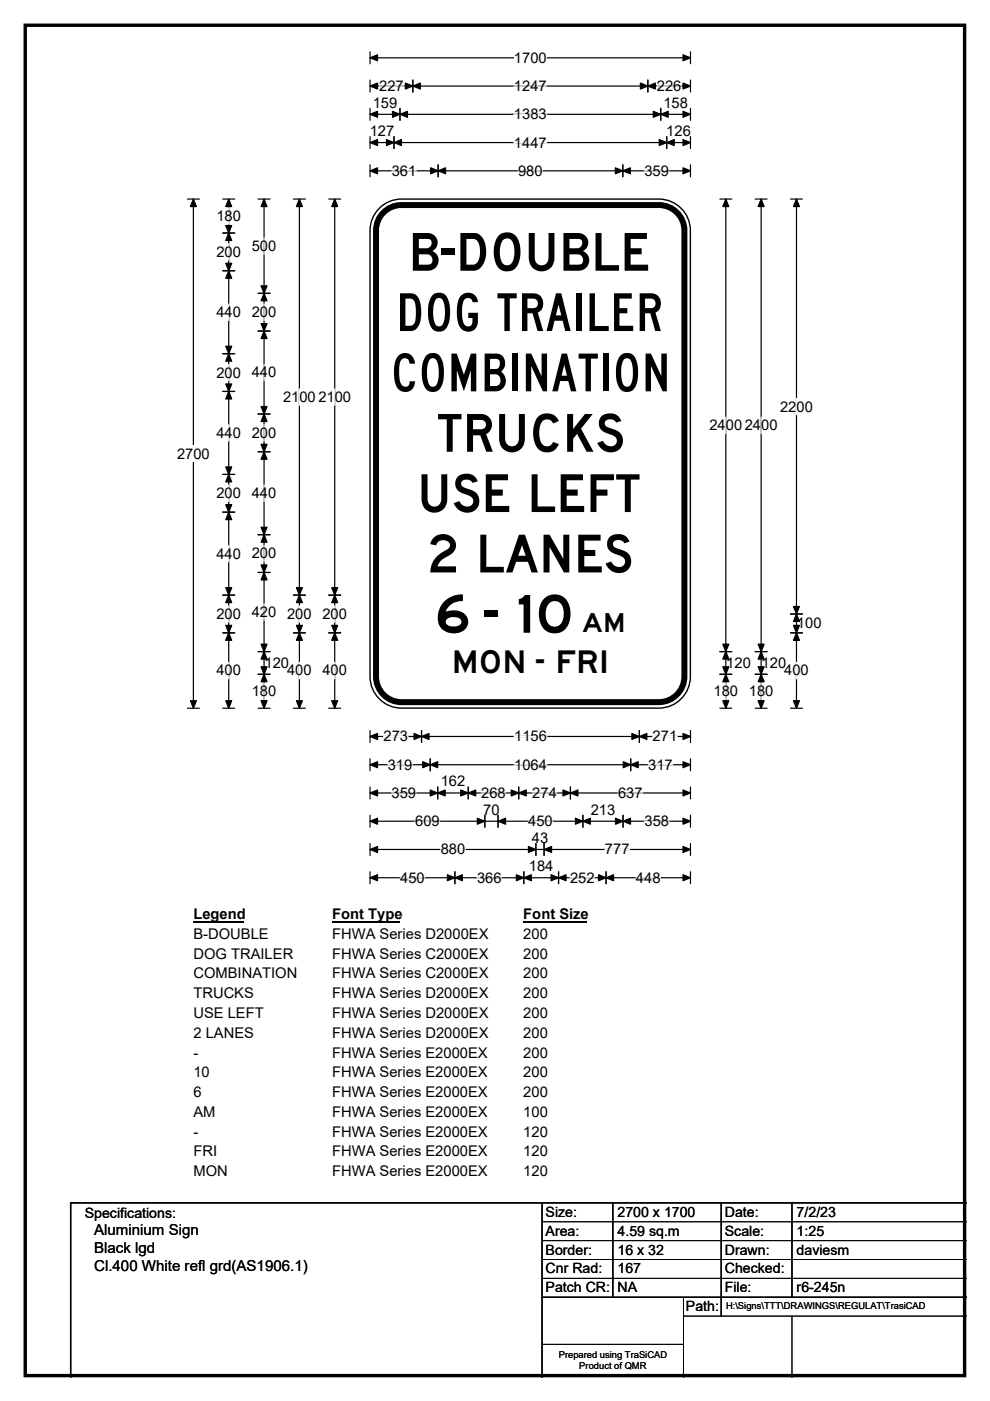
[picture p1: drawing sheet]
<svg xmlns="http://www.w3.org/2000/svg" width="210mm" height="297mm" viewBox="0 0 210 297" stroke-linecap="round" stroke-linejoin="round" font-family="sans-serif">
<path d="M5.4 5.4h199.2v286.3h-199.2z" fill="none" stroke="#000" stroke-width=".72"/>
<path d="M78.5 12.3h68M78.5 11v2.5M146.5 11v2.5" fill="none" stroke="#000" stroke-width=".25"/>
<path d="M78.5 12.3l1.6-.7v1.3zM144.9 11.6l1.6 .7-1.6 .6z" fill="#000" stroke="#000" stroke-width=".25"/>
<path d="M109 10.5h7v3.5h-7z" fill="#fff"/>
<g fill="none" stroke="#000" stroke-width=".25">
<path d="M78.5 18.2h68M78.5 17v2.5M87.6 17v2.5M137.4 17v2.5M146.5 17v2.5M78.5 23v2.5M78.5 29v2.5M78.5 34.9v2.6M78.5 24.2h68M78.5 30.2h68M78.5 36.2h68M83.6 29v2.5"/>
<path d="M84.8 23v2.5M92.9 34.9v2.6M132.1 34.9v2.6M140.1 23v2.5M141.4 29v2.5M146.5 29v2.5M146.5 34.9v2.6M146.5 23v2.5M39.8 42.2h2.5M41 42.2v108M39.8 150.2h2.5M78.5 154.9v2.5"/>
<path d="M78.5 156.1h68M89.4 154.9v2.5M135.6 154.9v2.5M146.5 154.9v2.5M78.5 160.9v2.5M78.5 166.9v2.5M78.5 172.8v2.6M78.5 178.8v2.6M78.5 162.1h68M78.5 168.1h68M78.5 174.1h68M91.2 160.9v2.5"/>
<path d="M92.8 166.9v2.5M99.3 166.9v2.5M102.8 172.8v2.6M105.6 172.8v2.6M110 166.9v2.5M113.7 178.8v2.6M115.4 178.8v2.6M121 166.9v2.5M123.6 172.8v2.6M132.1 172.8v2.6M133.8 160.9v2.5M146.5 166.9v2.5"/>
<path d="M146.5 172.8v2.6M146.5 178.8v2.6M146.5 160.9v2.5M78.5 184.8v2.6M78.5 180.1h68M78.5 186.1h68M96.5 184.8v2.6M111.1 184.8v2.6M118.5 184.8v2.6M128.5 184.8v2.6M146.5 184.8v2.6"/>
</g>
<g fill="#000" stroke="#000" stroke-width=".25">
<path d="M78.5 18.2l1.6-.6v1.3zM87.6 18.2l1.6-.6v1.3zM86 17.6l1.6 .6-1.6 .7zM135.8 17.6l1.6 .6-1.6 .7zM137.4 18.2l1.6-.6v1.3zM144.9 17.6l1.6 .6-1.6 .7zM78.5 24.2l1.6-.6v1.3zM78.5 30.2l1.6-.6v1.3zM78.5 36.2l1.6-.6v1.3zM83.6 30.2l1.6-.6v1.3zM82 29.6l1.6 .6-1.6 .7zM84.8 24.2l1.6-.6v1.3z"/>
<path d="M83.2 23.6l1.6 .6-1.6 .7zM92.9 36.2l1.6-.6v1.3zM91.3 35.6l1.6 .6-1.6 .7zM130.5 35.6l1.6 .6-1.6 .7zM132.1 36.2l1.6-.6v1.3zM138.6 23.6l1.5 .6-1.5 .7zM140.1 24.2l1.6-.6v1.3zM139.8 29.6l1.6 .6-1.6 .7zM141.4 30.2l1.6-.6v1.3zM144.9 23.6l1.6 .6-1.6 .7zM144.9 29.6l1.6 .6-1.6 .7zM144.9 35.6l1.6 .6-1.6 .7z"/>
<path d="M41 42.2l.7 1.6h-1.3zM40.4 148.6h1.3l-.7 1.6zM78.5 156.1l1.6-.6v1.3zM89.4 156.1l1.6-.6v1.3zM87.8 155.5l1.6 .6-1.6 .7zM134 155.5l1.6 .6-1.6 .7zM135.6 156.1l1.6-.6v1.3zM144.9 155.5l1.6 .6-1.6 .7zM78.5 162.1l1.6-.6v1.3zM78.5 168.1l1.6-.6v1.3zM78.5 174.1l1.6-.6v1.3zM91.2 162.1l1.6-.6v1.3z"/>
<path d="M89.7 161.5l1.5 .6-1.5 .7zM92.8 168.1l1.6-.6v1.3zM91.2 167.5l1.6 .6-1.6 .7zM97.7 167.5l1.6 .6-1.6 .7zM99.3 168.1l1.6-.6v1.3zM101.2 173.5l1.6 .6-1.6 .7zM105.6 174.1l1.6-.6v1.3zM108.4 167.5l1.6 .6-1.6 .7zM110 168.1l1.6-.6v1.3zM119.4 167.5l1.6 .6-1.6 .7zM121 168.1l1.6-.6v1.3zM122 173.5l1.6 .6-1.6 .7z"/>
<path d="M123.6 174.1l1.6-.6v1.3zM130.6 173.5l1.5 .6-1.5 .7zM132.1 174.1l1.6-.6v1.3zM132.2 161.5l1.6 .6-1.6 .7zM133.8 162.1l1.6-.6v1.3zM144.9 161.5l1.6 .6-1.6 .7zM144.9 167.5l1.6 .6-1.6 .7zM144.9 173.5l1.6 .6-1.6 .7zM78.5 180.1l1.6-.6v1.2zM78.5 186.1l1.6-.6v1.2zM96.5 186.1l1.6-.6v1.2zM94.9 185.5l1.6 .6-1.6 .6z"/>
<path d="M109.5 185.5l1.6 .6-1.6 .6zM111.1 186.1l1.6-.6v1.2zM112.1 179.5l1.6 .6-1.6 .6zM115.4 180.1l1.6-.6v1.2zM116.9 185.5l1.6 .6-1.6 .6zM118.5 186.1l1.6-.6v1.2zM127 185.5l1.5 .6-1.5 .6zM128.5 186.1l1.6-.6v1.2zM144.9 179.5l1.6 .6-1.6 .6zM144.9 185.5l1.6 .6-1.6 .6z"/>
</g>
<g fill="none" stroke="#fff" stroke-width=".25">
<path d="M80.4 18.2h5.2M109 18.2h7M139.3 18.2h5.2M83.1 36.2h5.2M109 24.2h7M109 30.2h7M109.9 36.2h5.2M136.7 36.2h5.2M81.3 156.1h5.3M109.1 156.1h6.9M138.4 156.1h5.2M82.3 162.1h5.2"/>
<path d="M83.1 168.1h5.2M88.1 174.1h5.2M102.1 168.1h5.2M109.1 162.1h6.9M112 174.1h5.2M112.9 168.1h5.2M131.1 168.1h5.2M136.7 174.1h5.2M137.5 162.1h5.2M84.9 186.1h5.2M93.5 180.1h5.2M101.2 186.1h5.2"/>
<path d="M120.9 186.1h5.2M128.3 180.1h5.2M134.9 186.1h5.2"/>
</g>
<path d="M37.5 94.4h7v3.5h-7z" fill="#fff"/>
<g fill="none" stroke="#000" stroke-width=".25">
<path d="M47.2 49.4h2.6M47.2 57.4h2.6M47.2 42.2h2.6M48.5 42.2v108M54.7 42.2h2.6M56 42.2v108M62.2 42.2h2.6M63.5 42.2v108M69.7 42.2h2.6M71 42.2v108M152.7 42.2h2.5M153.9 42.2v108"/>
<path d="M160.2 42.2h2.5M161.4 42.2v108M167.7 42.2h2.5M168.9 42.2v108M47.2 75h2.6M54.7 62.2h2.6M54.7 70.2h2.6M47.2 83h2.6M54.7 87.8h2.6M54.7 95.8h2.6M47.2 100.6h2.6M47.2 108.6h2.6"/>
<path d="M54.7 113.4h2.6M47.2 126.2h2.6M47.2 134.2h2.6M54.7 121.4h2.6M54.7 138.2h2.6M62.2 126.2h2.6M62.2 134.2h2.6M69.7 126.2h2.6M69.7 134.2h2.6M152.7 138.2h2.5M160.2 138.2h2.5M167.7 134.2h2.5"/>
<path d="M167.7 130.2h2.5M47.2 150.2h2.6M54.7 150.2h2.6M54.7 143h2.6M62.2 150.2h2.6M69.7 150.2h2.6M152.7 150.2h2.5M152.7 143h2.5M160.2 150.2h2.5M160.2 143h2.5M167.7 150.2h2.5"/>
</g>
<g fill="#000" stroke="#000" stroke-width=".25">
<path d="M48.5 49.4l.6 1.6h-1.2zM47.9 55.8h1.2l-.6 1.6zM48.5 42.2l.6 1.6h-1.2zM47.9 47.8h1.2l-.6 1.6zM48.5 57.4l.6 1.6h-1.2zM56 42.2l.6 1.6h-1.2zM63.5 42.2l.6 1.6h-1.2zM71 42.2l.6 1.6h-1.2zM153.9 42.2l.7 1.6h-1.3zM161.4 42.2l.7 1.6h-1.3zM168.9 42.2l.7 1.6h-1.3zM47.9 73.4h1.2l-.6 1.6z"/>
<path d="M48.5 75l.6 1.6h-1.2zM56 62.2l.6 1.6h-1.2zM55.4 68.6h1.2l-.6 1.6zM55.4 60.6h1.2l-.6 1.6zM56 70.2l.6 1.6h-1.2zM47.9 81.4h1.2l-.6 1.6zM48.5 83l.6 1.6h-1.2zM55.4 86.2h1.2l-.6 1.6zM56 87.8l.6 1.6h-1.2zM55.4 94.2h1.2l-.6 1.6zM56 95.8l.6 1.6h-1.2zM47.9 99h1.2l-.6 1.6z"/>
<path d="M48.5 100.6l.6 1.6h-1.2zM47.9 107h1.2l-.6 1.6zM48.5 108.6l.6 1.6h-1.2zM55.4 111.8h1.2l-.6 1.6zM56 113.4l.6 1.6h-1.2zM47.9 124.6h1.2l-.6 1.6zM48.5 126.2l.6 1.6h-1.2zM47.9 132.6h1.2l-.6 1.6zM48.5 134.2l.6 1.6h-1.2zM55.4 119.8h1.2l-.6 1.6zM56 121.4l.6 1.6h-1.2zM55.4 136.6h1.2l-.6 1.6z"/>
<path d="M56 138.2l.6 1.5h-1.2zM63.5 126.2l.6 1.6h-1.2zM62.9 132.6h1.2l-.6 1.6zM62.9 124.6h1.2l-.6 1.6zM63.5 134.2l.6 1.6h-1.2zM71 126.2l.6 1.6h-1.2zM70.4 132.6h1.2l-.6 1.6zM70.4 124.6h1.2l-.6 1.6zM71 134.2l.6 1.6h-1.2zM153.9 138.2l.7 1.5h-1.3zM153.3 136.6h1.3l-.7 1.6zM161.4 138.2l.7 1.5h-1.3z"/>
<path d="M160.8 136.6h1.3l-.7 1.6zM168.9 130.2l.7 1.6h-1.3zM168.3 132.6h1.3l-.7 1.6zM168.3 128.6h1.3l-.7 1.6zM168.9 134.2l.7 1.6h-1.3zM47.9 148.6h1.2l-.6 1.6zM55.4 141.4h1.2l-.6 1.6zM56 143l.6 1.5h-1.2zM55.4 148.6h1.2l-.6 1.6zM62.9 148.6h1.2l-.6 1.6zM70.4 148.6h1.2l-.6 1.6zM153.3 141.4h1.3l-.7 1.6z"/>
<path d="M153.9 143l.7 1.5h-1.3zM153.3 148.6h1.3l-.7 1.6zM160.8 141.4h1.3l-.7 1.6zM161.4 143l.7 1.5h-1.3zM160.8 148.6h1.3l-.7 1.6zM168.3 148.6h1.3l-.7 1.6z"/>
</g>
<g fill="none" stroke="#fff" stroke-width=".25">
<path d="M48.5 44.1v3.4M48.5 51.6v3.6M56 50.5v3.4M48.5 64.5v3.4M48.5 77.3v3.4M56 64.4v3.5M56 77.2v3.5M48.5 90v3.5M56 90v3.5M63.5 82.4v3.5M71 82.4v3.5M153.9 88.4v3.5"/>
<path d="M161.4 88.4v3.5M168.9 84.5v3.4M48.5 102.8v3.5M48.5 115.6v3.5M56 102.8v3.5M56 115.6v3.5M48.5 128.4v3.5M56 128v3.5M63.5 128.4v3.5M71 128.4v3.5M48.5 140.4v3.5M56 144.8v3.5"/>
<path d="M63.5 140.4v3.5M71 140.4v3.5M153.9 144.8v3.5M161.4 144.8v3.5M168.9 140.4v3.5"/>
</g>
<path d="M41 192.1h10.8v3.5h-10.8z" fill="#fff"/>
<path d="M41 195.4h10.8" fill="none" stroke="#000" stroke-width=".32"/>
<path d="M70.4 192.1h14.5v3.5h-14.5z" fill="#fff"/>
<path d="M70.4 195.4h14.5" fill="none" stroke="#000" stroke-width=".32"/>
<path d="M111 192.1h13.5v3.5h-13.5z" fill="#fff"/>
<path d="M111 195.4h13.5" fill="none" stroke="#000" stroke-width=".32"/>
<g fill="#fff">
<path d="M41 196.3h15.9v3.5h-15.9z"/>
<path d="M70.4 196.3h33.1v3.5h-33.1z"/>
<path d="M111 196.3h5.2v3.5h-5.2z"/>
<path d="M41 200.5h21.1v3.5h-21.1z"/>
<path d="M70.4 200.5h33.1v3.5h-33.1z"/>
<path d="M111 200.5h5.2v3.5h-5.2z"/>
<path d="M41 204.7h21.9v3.5h-21.9z"/>
<path d="M70.4 204.7h33.1v3.5h-33.1z"/>
<path d="M111 204.7h5.2v3.5h-5.2z"/>
<path d="M41 208.9h12.8v3.4h-12.8z"/>
<path d="M70.4 208.9h33.1v3.4h-33.1z"/>
<path d="M111 208.9h5.2v3.4h-5.2z"/>
<path d="M41 213h14.9v3.5h-14.9z"/>
<path d="M70.4 213h33.1v3.5h-33.1z"/>
<path d="M111 213h5.2v3.5h-5.2z"/>
<path d="M41 217.2h12.8v3.5h-12.8z"/>
<path d="M70.4 217.2h33.1v3.5h-33.1z"/>
<path d="M111 217.2h5.2v3.5h-5.2z"/>
<path d="M41 221.4h1.1v3.5h-1.1z"/>
<path d="M70.4 221.4h32.9v3.5h-32.9z"/>
<path d="M111 221.4h5.2v3.5h-5.2z"/>
<path d="M41 225.6h3.5v3.5h-3.5z"/>
<path d="M70.4 225.6h32.9v3.5h-32.9z"/>
<path d="M111 225.6h5.2v3.5h-5.2z"/>
<path d="M41 229.8h1.8v3.5h-1.8z"/>
<path d="M70.4 229.8h32.9v3.5h-32.9z"/>
<path d="M111 229.8h5.2v3.5h-5.2z"/>
<path d="M41 234h4.7v3.5h-4.7z"/>
<path d="M70.4 234h32.9v3.5h-32.9z"/>
<path d="M111 234h5.2v3.5h-5.2z"/>
<path d="M41 238.2h1.1v3.5h-1.1z"/>
<path d="M70.4 238.2h32.9v3.5h-32.9z"/>
<path d="M111 238.2h5.2v3.5h-5.2z"/>
<path d="M41 242.4h5v3.5h-5z"/>
<path d="M70.4 242.4h32.9v3.5h-32.9z"/>
<path d="M111 242.4h5.2v3.5h-5.2z"/>
<path d="M41 246.6h7.3v3.5h-7.3z"/>
<path d="M70.4 246.6h32.9v3.5h-32.9z"/>
<path d="M111 246.6h5.2v3.5h-5.2z"/>
</g>
<path d="M80.1 44.5a6.7 6.7 0 0 1 5.1-2.3h54.5a6.7 6.7 0 0 1 6.7 6.7v94.5a6.7 6.7 0 0 1-6.7 6.7h-54.5a6.7 6.7 0 0 1-6.7-6.7v-94.5a6.6 6.6 0 0 1 1.6-4.4z" fill-rule="evenodd" fill="#fff" stroke="#fff" stroke-width=".21"/>
<path d="M81.3 45.1a5.4 5.4 0 0 1 3.8-1.6h54.7a5.4 5.4 0 0 1 5.4 5.4v94.6a5.4 5.4 0 0 1-5.4 5.4h-54.7a5.4 5.4 0 0 1-5.3-5.4v-94.6a5.4 5.4 0 0 1 1.5-3.8z" fill="none" stroke="#000" stroke-width="1.3"/>
<path d="M80.1 44.5a6.7 6.7 0 0 1 5.1-2.3h54.5a6.7 6.7 0 0 1 6.7 6.7v94.5a6.7 6.7 0 0 1-6.7 6.7h-54.5a6.7 6.7 0 0 1-6.7-6.7v-94.5a6.6 6.6 0 0 1 1.6-4.4zM115 255v37M130 255v20M153 255v24M168 255v20M205 255h-190v37M115 275h90" fill="none" stroke="#000" stroke-width=".3"/>
<path d="M115 259h90M115 263h90M115 267h90M115 271h90M145 279h60M145 275v17M168 279v13M115 285h30" fill="none" stroke="#000" stroke-width=".21"/>
<g font-size="11.1">
<text x="86.6" y="57.4">B-DOUBLE</text>
<text x="84" y="70.2">DOG TRAILER</text>
<text x="82.8" y="83">COMBINATION</text>
<text x="92.7" y="95.8">TRUCKS</text>
<text x="88.5" y="108.6">USE LEFT</text>
<text x="90.5" y="121.4">2 LANES</text>
<text x="92.1" y="134.2">6 - 10</text>
</g>
<text font-size="6.7" x="95.8" y="142.8">MON - FRI</text>
<text font-size="5.6" x="123.5" y="134.1">AM</text>
<g font-size="3.2">
<text x="20" y="261.9">Aluminium Sign</text>
<text x="20" y="265.7">Black lgd</text>
<text x="20" y="269.6">Cl.400 White refl grd(AS1906.1)</text>
</g>
<g font-size="3.1">
<text x="109" y="13.3">1700</text>
<text x="79.1" y="22.8">159</text>
<text x="80.4" y="19.3">227</text>
<text x="109" y="19.3">1247</text>
<text x="139.3" y="19.3">226</text>
<text x="140.7" y="22.8">158</text>
<text x="78.4" y="28.8">127</text>
<text x="109" y="25.3">1383</text>
<text x="141.3" y="28.8">126</text>
<text x="109" y="31.3">1447</text>
<text x="83.1" y="37.3">361</text>
<text x="109.9" y="37.3">980</text>
<text x="136.7" y="37.3">359</text>
<text x="45.9" y="46.9">180</text>
<text x="53.4" y="53.3">500</text>
<text x="45.9" y="54.4">200</text>
<text x="45.9" y="67.2">440</text>
<text x="53.4" y="67.2">200</text>
<text x="45.9" y="80.1">200</text>
<text x="53.4" y="80">440</text>
<text x="60" y="85.2">2100</text>
<text x="67.5" y="85.2">2100</text>
<text x="165.5" y="87.2">2200</text>
<text x="45.9" y="92.8">440</text>
<text x="53.4" y="92.8">200</text>
<text x="150.5" y="91.2">2400</text>
<text x="158" y="91.2">2400</text>
<text x="37.5" y="97.2">2700</text>
<text x="45.9" y="105.6">200</text>
<text x="53.4" y="105.6">440</text>
<text x="45.9" y="118.4">440</text>
<text x="53.4" y="118.4">200</text>
<text x="45.9" y="131.2">200</text>
<text x="53.4" y="130.8">420</text>
<text x="60.9" y="131.2">200</text>
<text x="68.4" y="131.2">200</text>
<text x="169" y="133.2">100</text>
<text x="45.9" y="143.2">400</text>
<text x="56.1" y="141.6">120</text>
<text x="60.9" y="143.2">400</text>
<text x="68.4" y="143.2">400</text>
<text x="154.1" y="141.6">120</text>
<text x="161.5" y="141.6">120</text>
<text x="166.3" y="143.2">400</text>
<text x="53.4" y="147.6">180</text>
<text x="151.3" y="147.6">180</text>
<text x="158.8" y="147.6">180</text>
<text x="81.3" y="157.2">273</text>
<text x="109.1" y="157.2">1156</text>
<text x="138.4" y="157.2">271</text>
<text x="82.3" y="163.2">319</text>
<text x="93.5" y="166.7">162</text>
<text x="109.1" y="163.2">1064</text>
<text x="137.5" y="163.2">317</text>
<text x="83.1" y="169.2">359</text>
<text x="102.1" y="169.2">268</text>
<text x="102.5" y="172.7">70</text>
<text x="112.9" y="169.2">274</text>
<text x="125.3" y="172.7">213</text>
<text x="131.1" y="169.2">637</text>
<text x="88.1" y="175.2">609</text>
<text x="112" y="175.2">450</text>
<text x="112.8" y="178.7">43</text>
<text x="136.7" y="175.2">358</text>
<text x="93.5" y="181.2">880</text>
<text x="112.2" y="184.7">184</text>
<text x="128.3" y="181.2">777</text>
<text x="84.9" y="187.2">450</text>
<text x="101.2" y="187.2">366</text>
<text x="120.9" y="187.2">252</text>
<text x="134.9" y="187.2">448</text>
<text x="41" y="194.9">Legend</text>
<text x="70.4" y="194.9">Font Type</text>
<text x="111" y="194.9">Font Size</text>
<text x="41" y="199.1">B-DOUBLE</text>
<text x="41" y="203.3">DOG TRAILER</text>
<text x="70.4" y="199.1">FHWA Series D2000EX</text>
<text x="70.4" y="203.3">FHWA Series C2000EX</text>
<text x="111" y="199.1">200</text>
<text x="111" y="203.3">200</text>
<text x="41" y="207.5">COMBINATION</text>
<text x="70.4" y="207.5">FHWA Series C2000EX</text>
<text x="111" y="207.5">200</text>
<text x="41" y="211.6">TRUCKS</text>
<text x="41" y="215.8">USE LEFT</text>
<text x="70.4" y="211.6">FHWA Series D2000EX</text>
<text x="70.4" y="215.8">FHWA Series D2000EX</text>
<text x="111" y="211.6">200</text>
<text x="111" y="215.8">200</text>
<text x="41" y="220">2 LANES</text>
<text x="70.4" y="220">FHWA Series D2000EX</text>
<text x="111" y="220">200</text>
<text x="41" y="224.2">-</text>
<text x="70.4" y="224.2">FHWA Series E2000EX</text>
<text x="111" y="224.2">200</text>
<text x="41" y="228.4">10</text>
<text x="41" y="232.6">6</text>
<text x="70.4" y="228.4">FHWA Series E2000EX</text>
<text x="70.4" y="232.6">FHWA Series E2000EX</text>
<text x="111" y="228.4">200</text>
<text x="111" y="232.6">200</text>
<text x="41" y="236.8">AM</text>
<text x="70.4" y="236.8">FHWA Series E2000EX</text>
<text x="111" y="236.8">100</text>
<text x="41" y="241">-</text>
<text x="41" y="245.2">FRI</text>
<text x="70.4" y="241">FHWA Series E2000EX</text>
<text x="70.4" y="245.2">FHWA Series E2000EX</text>
<text x="111" y="241">120</text>
<text x="111" y="245.2">120</text>
<text x="41" y="249.4">MON</text>
<text x="70.4" y="249.4">FHWA Series E2000EX</text>
<text x="111" y="249.4">120</text>
</g>
<g font-size="3">
<text x="115.7" y="258">Size:</text>
<text x="131" y="258">2700 x 1700</text>
<text x="153.7" y="258">Date:</text>
<text x="169" y="258">7/2/23</text>
<text x="18" y="258.2">Specifications:</text>
<text x="115.7" y="262">Area:</text>
<text x="131" y="262">4.59 sq.m</text>
<text x="153.7" y="262">Scale:</text>
<text x="169" y="262">1:25</text>
<text x="115.7" y="266">Border:</text>
<text x="115.7" y="270">Cnr Rad:</text>
<text x="131" y="266">16 x 32</text>
<text x="131" y="270">167</text>
<text x="153.7" y="266">Drawn:</text>
<text x="153.7" y="270">Checked:</text>
<text x="169" y="266">daviesm</text>
<text x="115.7" y="274">Patch CR:</text>
<text x="131" y="274">NA</text>
<text x="153.7" y="274">File:</text>
<text x="169" y="274">r6-245n</text>
<text x="145.5" y="278">Path:</text>
</g>
<g font-size="2">
<text x="154" y="277.6">H:\Signs\TTT\DRAWINGS\REGULAT\TrasiCAD</text>
<text x="118.5" y="287.8">Prepared using TraSiCAD</text>
<text x="122.9" y="290.2">Product of QMR</text>
</g>
</svg>
